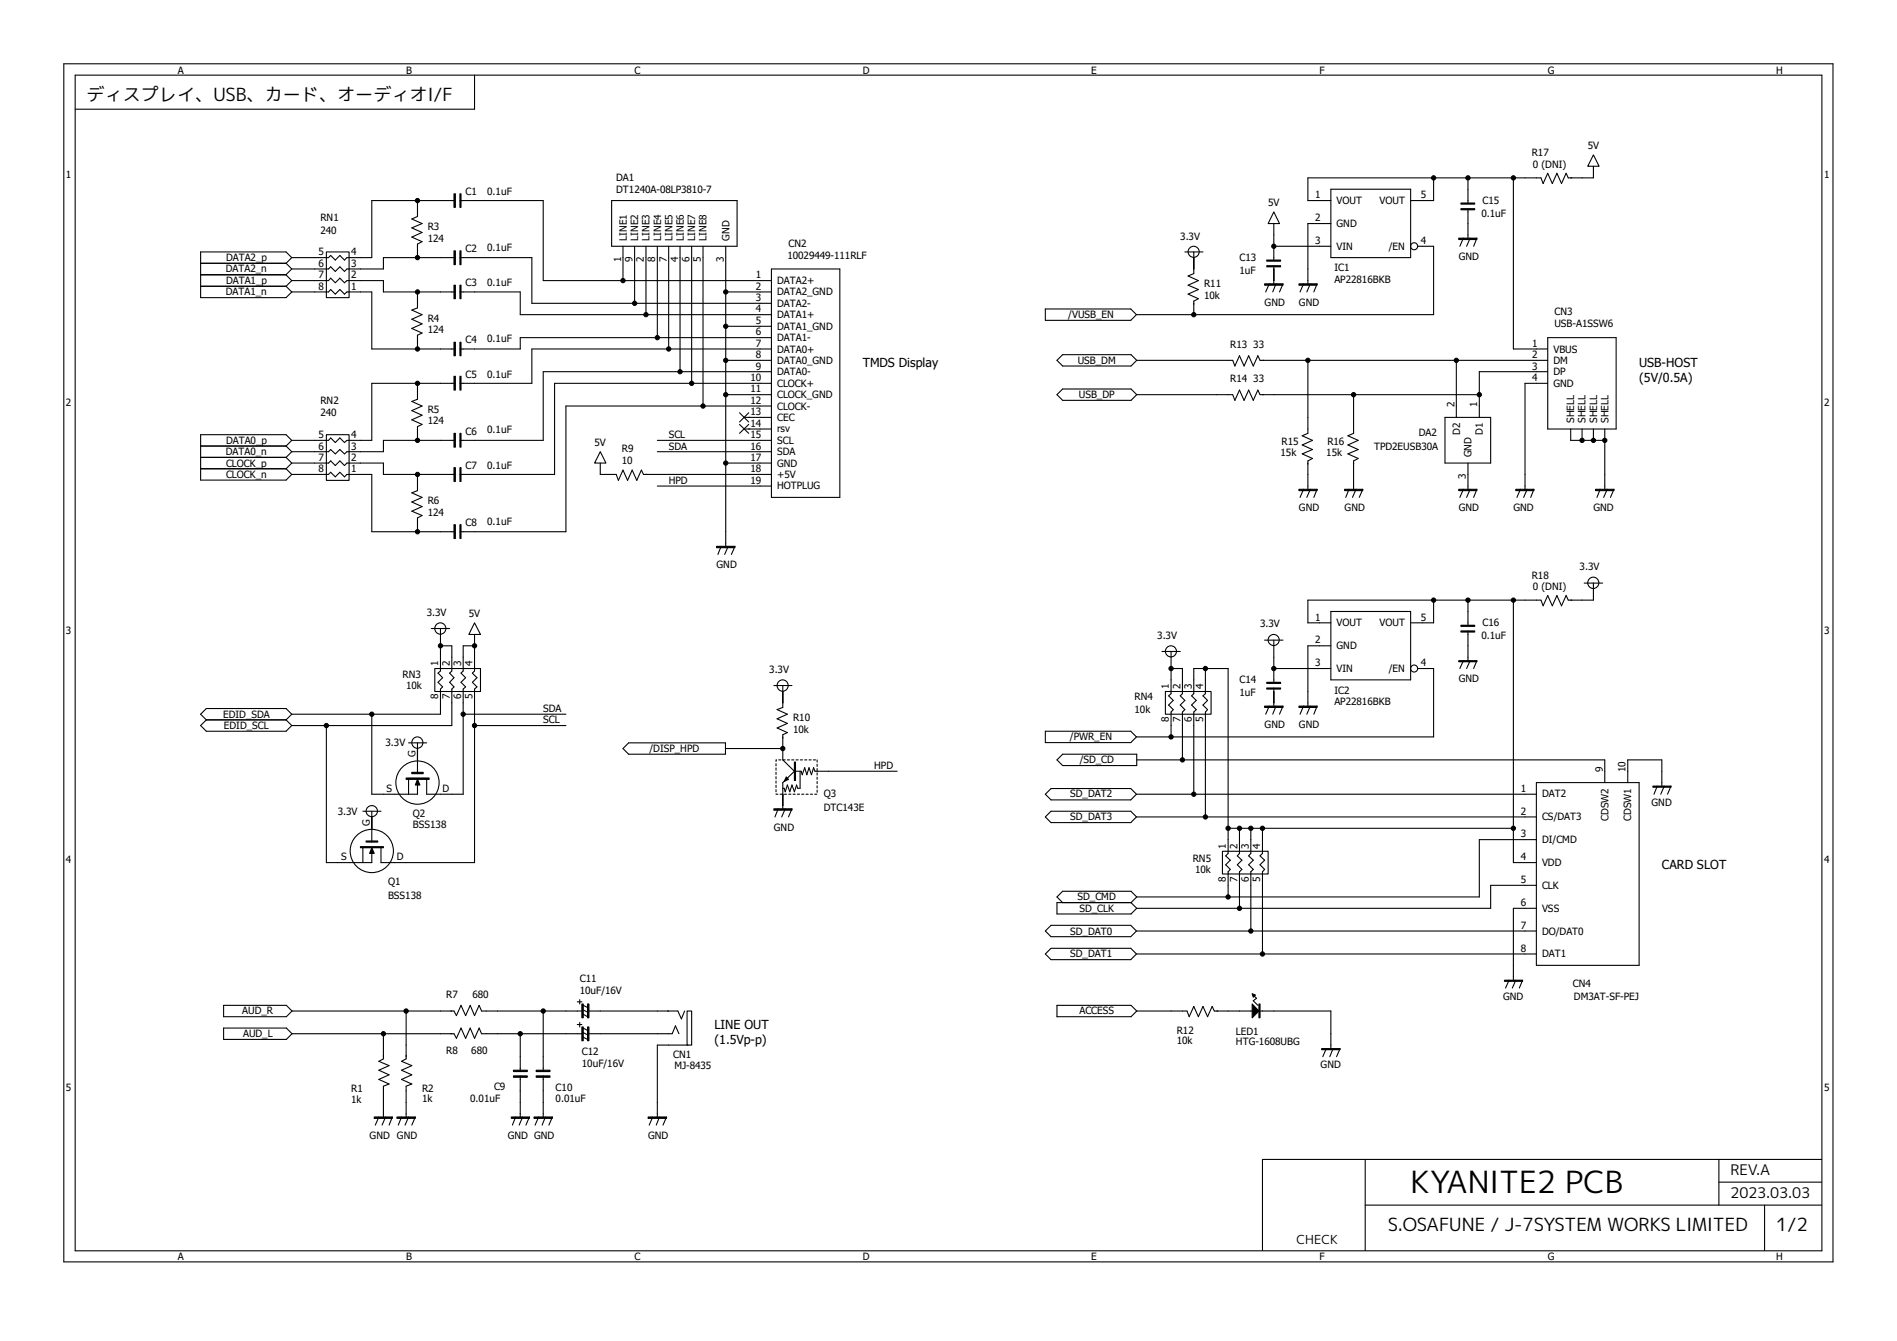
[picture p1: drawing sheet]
<svg xmlns="http://www.w3.org/2000/svg" width="297mm" height="210mm" viewBox="0 0 297 210" stroke-linecap="round" stroke-linejoin="round" font-family="sans-serif">
<g fill="none" stroke="#000" stroke-width=".17">
<path d="M10 10h277v187.6h-277zM11.8 11.8h273.4v184.1h-273.4zM74.3 11.8v5.3h-62.5M31.4 39.5h13.4l.9 .8-.9 .9 .9 .9-.9 .9h-13.4zM51.1 39.5h3.6v7.1h-3.6zM65.4 31.4v2.5l-.9 .4 1.6 .7-1.6 .7 1.6 .7-1.6 .7 1.6 .7-.7 .4v2.1M71.1 31.4h-12.9v8.9h-3.9l-.4 .4-.7-.7-.7 .7-.7-.7-.4 .3h-5.7M72 31.4h13v12.5h35.8M95.8 31.4h19.6v7.2h-19.6zM97.5 38.6v5.3M99.4 38.6v8.9M101.1 38.6v10.7"/>
<path d="M102.9 38.6v14.3M104.7 38.6v16.1M106.5 38.6v19.6M108.3 38.6v21.4M110.1 38.6v25M113.6 38.6v47M185.5 39.5h2.8M186.9 39.5v3.3l-.9 .4 1.6 .7-1.6 .8 1.6 .6-1.6 .8 1.6 .7-.7 .4v2.1M199.4 33.2l.9 1.8h-1.8zM199.4 38.6h9M199.4 35v5.7M208.4 35h-3.6v9.4"/>
<path d="M208.4 29.6h12.5v10.7h-12.5zM222 38.6h2.5v10.7h-46.5M224.5 27.9v3.5h-3.6M229.1 37.3l-.5 1.3M229.8 27.9v3.9M229.8 32.7v4.6M230.2 37.3l-.6 1.3M231.2 37.3l-.5 1.3M236.9 27.9v26.8h5.4M249.5 24.3l.9 1.7h-1.8zM249.5 26v1.9h-4l-.3-.8-.7 1.6-.7-1.6-.8 1.6-.7-1.6-.7 1.6-.3-.8h-36.5v3.5h3.6M31.4 43.1h13.4l.9 .8-.9 .9 .9 .9-.9 .9h-13.4z"/>
<path d="M31.4 41.2h13.4M31.4 44.8h13.4M45.7 45.7h5.7l.4-.4 .7 .8 .7-.8 .7 .8 .4-.4h3.9v9h12.9M45.7 43.9h5.7l.4-.3 .7 .7 .7-.7 .7 .7 .4-.4h5.7v1.8h11.1M65.4 45.7v2.5l-.9 .4 1.6 .7-1.6 .7 1.6 .7-1.6 .7 1.6 .8-.7 .3v2.2M71.1 40.3h-11.1v1.8h-5.7l-.4 .4-.7-.7-.7 .7-.7-.7-.4 .3h-5.7M72 40.3h11.3v7.2h37.5M72 45.7h9.4v3.6h39.4M113.6 45.7h7.2M113.6 56.4h7.2M113.6 51.1h7.2M120.8 52.9h-39.4v1.8h-9.4"/>
<path d="M120.8 54.7h-37.5v5.3h-11.3M120.8 58.2h-35.8v10.8h-13M120.8 42.1h10.7v35.8h-10.7zM163.7 48.4h13.3l.9 .9-.9 .9h-13.3zM165.5 56.4l.9-.9h10.7l.9 .9-.9 .9h-10.7zM178 56.4h15l.3 .9 .8-1.6 .7 1.6 .7-1.6 .7 1.6 .7-1.6 .4 .7h45M198.7 44.4l-.5 1.3M199.4 41.6v2.8M199.8 44.4l-.5 1.3M200.9 44.4l-.6 1.3M204.1 44.4l-.6 1.3M204.8 56.4v11.5l-.9 .3 1.6 .8-1.6 .7 1.6 .7-1.6 .7 1.6 .7-.7 .4v4.4"/>
<path d="M205.1 44.4l-.5 1.3M206.2 44.4l-.5 1.3M228 56.4v9M242.3 52.9h10.7v14.3h-10.7zM242.3 58.2h-10.7v7.2M31.4 69.8h13.4M31.4 71.6h13.4M31.4 73.4h13.4M44.8 69.8l.9-.8-.9-.9h-13.4v7.1h13.4l.9-.9-.9-.9M44.8 69.8l.9 .9-.9 .9M44.8 71.6l.9 .9-.9 .9M45.7 74.3h5.7l.4-.3 .7 .7 .7-.7 .7 .7 .4-.4h3.9v9h12.9"/>
<path d="M45.7 72.5h5.7l.4-.3 .7 .7 .7-.7 .7 .7 .4-.4h5.7v1.8h11.1M51.1 68.1h3.6v7.1h-3.6zM65.4 60v2.5l-.9 .4 1.6 .7-1.6 .7 1.6 .7-1.6 .7 1.6 .8-.7 .3v2.2M65.4 74.3v2.5l-.9 .4 1.6 .7-1.6 .7 1.6 .7-1.6 .8 1.6 .6-.7 .4v2.2M71.1 60h-12.9v9h-3.9l-.4 .3-.7-.7-.7 .7-.7-.7-.4 .4h-5.7M71.1 69h-11.1v1.7h-5.7l-.4 .4-.7-.7-.7 .7-.7-.7-.4 .3h-5.7M94 70.7l.9 1.8h-1.8zM94 72.5v1.8h2.5l.3 .9 .7-1.6 .8 1.6 .7-1.6 .7 1.6 .7-1.6 .4 .7h20M102.9 69h17.9M102.9 70.7h17.9M102.9 76.1h17.9M113.6 61.8h7.2"/>
<path d="M113.6 72.5h7.2M115.8 66.5l1.4 1.4M115.8 64.6l1.4 1.5M116.5 67.2h4.3M116.5 65.4h4.3M117.2 66.5l-1.4 1.4M117.2 64.6l-1.4 1.5M120.8 60h-34v14.3h-14.8M120.8 63.6h-32.2v19.7h-16.6M165.5 61.8l.9-.9h10.7l.9 .9-.9 .9h-10.7zM178 61.8h15l.3 .9 .8-1.6 .7 1.6 .7-1.6 .7 1.6 .7-1.6 .4 .7h34.3M204.1 76.6l-.6 1.3"/>
<path d="M205.1 76.6l-.5 1.3M206.2 76.6l-.5 1.3M211.2 76.6l-.5 1.3M211.9 61.8v6.1l-.9 .3 1.6 .8-1.6 .7 1.6 .7-1.6 .7 1.6 .7-.7 .4v4.4M212.3 76.6l-.5 1.3M213.4 76.6l-.6 1.3M226.2 65.4h7.2v7.1h-7.2zM229.1 76.6l-.5 1.3M229.8 72.5v4.1M230.2 76.6l-.6 1.3M231.2 76.6l-.5 1.3M238 76.6l-.5 1.3"/>
<path d="M239.1 76.6l-.6 1.3M240.2 76.6l-.6 1.3M242.3 60h-3.5v16.6M245.9 67.2v1.8h5.3M247.7 67.2v1.8M249.5 67.2v1.8M250.5 76.6l-.5 1.3M251.2 67.2v9.4M251.6 76.6l-.5 1.3M252.7 76.6l-.6 1.3M67.5 98.4h2.9M69 98.4v6.7l-.4 .3 .7 .7-.7 .7 .7 .8-.3 .3v3.9h-23.3"/>
<path d="M74.3 97.5l.9 1.9h-1.8zM74.3 99.4v5.7l-.3 .3 .7 .7-.7 .7 .7 .8-.4 .3v27.2h-14.7v-2.3M112.9 85.6l-.5 1.2M114 85.6l-.5 1.2M115.1 85.6l-.6 1.2M208.4 95.8h12.5v10.7h-12.5zM224.5 94v3.5h-3.6M229.8 94v3.9M229.8 98.8v4.7M236.9 94v41.1h3.6M248 91.3h2.9M249.5 91.3v2.7h-4l-.3-.7-.7 1.6-.7-1.6-.8 1.6-.7-1.6-.7 1.6-.3-.9h-36.5v3.5h3.6"/>
<path d="M32.3 112.7l-.9 .9 .9 .9h12.5l.9-.9-.9-.9M32.3 112.7l-.9-.9 .9-.8h12.5l.9 .8-.9 .9M32.3 112.7h12.5M51.1 113.6v21.5h7.1v-1.6M58.2 111.8v12.6h7.2v-1.6M64 116.3h2.8M65.4 116.3v4.9M68.1 104.7h7.1v3.6h-7.1zM69 101.1h1.7v4l-.3 .3 .7 .7-.7 .7 .7 .8-.4 .3v5.7h-25M72.5 111.8h16.1M74.3 101.1h-1.8v4l-.3 .3 .7 .7-.7 .7 .7 .8-.4 .3v16.5h-5.7v-2.4M74.3 113.6h14.3"/>
<path d="M98.4 116.3h15.2v1.8h-15.2l-.9-.9zM113.6 117.2h9M121.2 107.4h2.8M122.6 107.4v3.4l-.9 .3 1.6 .7-1.6 .8 1.6 .7-1.6 .7 1.6 .7-.7 .4v3.9l1.8 1.8-1.8 1.8v4.1M163.7 114.5h13.3l.9 .9-.9 .9h-13.3zM165.5 119l.9-.9h11.6v1.8h-11.6zM178 119h73.2v3.6M181.9 102h2.9M182.5 108.3h7.1v3.5h-7.1zM183.3 102v6.6l-.3 .4 .7 .7-.7 .7 .7 .7-.4 .4v3.9M183.3 104.7h1.8v3.9l-.3 .4 .7 .7-.7 .7 .7 .7-.4 .4v7.5M188.7 104.7v3.9l-.4 .4 .8 .7-.8 .7 .8 .7-.4 .4v16.4"/>
<path d="M198 100.2h2.9M198.7 110.6l-.5 1.2M199.4 100.2v6.6M199.4 107.7v2.9M199.4 104.7h9M199.8 110.6l-.5 1.2M200.9 110.6l-.6 1.2M204.1 110.6l-.6 1.2M205.1 110.6l-.5 1.2M206.2 110.6l-.5 1.2M208.4 101.1h-3.6v9.5M222 104.7h2.5v10.7h-46.5"/>
<path d="M229.1 103.5l-.5 1.2M230.2 103.5l-.6 1.2M231.2 103.5l-.5 1.2M56.8 127h2.8M56.8 132.8v2.3M58.2 127v4.9M64 122v2.4M121.8 126.7l-.5 1.2M122.9 126.7l-.5 1.2M124 126.7l-.6 1.2M124.5 120.8h.9l.2 .5 .4-1.1 .3 1.1 .4-1.1 .3 1.1 .4-1.1 .2 .6h12.9M125.3 120.8v2.6h-.4l-.2-.5-.3 1.1-.4-1.1-.3 1.1-.4-1.1-.4 1.1-.1-.6h-.2"/>
<path d="M163.7 124.4l.8-.9h12.5l.9 .9-.9 .9h-12.5zM164.5 127h12.5l.9 .9-.9 .9h-12.5l-.8-.9zM178 124.4h62.5M178 127.9h62.5M186.9 124.4v-12.9l.4-.4-.7-.7 .7-.7-.7-.7 .3-.4v-3.9h5.4v28.9l-.4 .4 .7 .7-.7 .7 .7 .7-.3 .4v4M191.4 133.3h7.1v3.6h-7.1zM192.3 129.7h44.6M194.1 129.7v3.9l-.4 .4 .7 .7-.7 .7 .7 .7-.3 .4v5.7M195.8 129.7v3.9l-.3 .4 .7 .7-.7 .7 .7 .7-.4 .4v9.3M197.7 129.7v3.9l-.4 .4 .7 .7-.7 .7 .7 .7-.3 .4v12.9M240.5 138.6h-7.1v3.6h-55.4M240.5 131.5h-8.9v9h-53.6"/>
<path d="M240.5 122.6h16.1v28.6h-16.1zM254.8 122.6v-3.6h5.4v4.1M259.5 123.1l-.5 1.3M260.6 123.1l-.6 1.3M261.6 123.1l-.5 1.3M35 157.4h9.8l.9 .9-.9 .9h-9.8zM45.7 158.3h25.4l.4 .7 .7-1.6 .7 1.6 .7-1.6 .7 1.6 .7-1.6 .4 .9h15.7M63.6 158.3v7.5l-.7 .4 1.6 .7-1.6 .7 1.6 .7-1.6 .7 1.6 .8-.9 .3v4.8M85 158.3v9.3M90.4 156.9h.7M90.8 156.5v.7M91.3 158.8l.7 .4"/>
<path d="M91.3 158.2l.7 .3M91.3 157.4l.7 .4M92.2 158.3h13.9l.6 1.3 .5-1.3M107.6 158.3h.7v5.4h-.7zM163.7 149.4l.8-.9h12.5l.9 .9-.9 .9h-12.5zM164.5 144.9h12.5l.9 .9-.9 .9h-12.5l-.8-.9zM165.5 157.4h11.6l.9 .9-.9 .9h-11.6zM177.1 141.4h-11.6v1.7h11.6l.9-.9M177.1 141.4l.9 .8M178 158.3h7.8l.4 .9 .7-1.6 .7 1.6 .7-1.6 .8 1.6 .7-1.6 .3 .7h5.9M178 149.4h62.5M178 145.8h62.5"/>
<path d="M178 140.5l-.9-.9h-10.7l-.9 .9 .9 .9M178 140.5l-.9 .9M196.2 155.8l.5 .5-.5 .4 .7 .7M197.3 158.3h11.1v5.9M236.3 153.5l-.6 1.2M237.3 153.5l-.5 1.2M238.4 153.5l-.5 1.2M240.5 142.2h-3.6v11.3M35 161h9.8l.9 .9-.9 .9h-9.8zM45.7 161.9h25.4l.4 .7 .7-1.6 .7 1.6 .7-1.6 .7 1.6 .7-1.6 .4 .9h15.7M59.3 174.9l-.5 1.3M60 161.9v3.9l-.7 .4 1.6 .7-1.6 .7 1.6 .7-1.6 .7 1.6 .8-.9 .3v4.8"/>
<path d="M60.4 174.9l-.6 1.3M61.4 174.9l-.5 1.3M62.9 174.9l-.5 1.3M64 174.9l-.6 1.3M65 174.9l-.5 1.3M80.7 174.9l-.5 1.3M81.4 161.9v5.7M81.4 168.5v6.4M81.8 174.9l-.5 1.3M82.9 174.9l-.6 1.3M84.3 174.9l-.5 1.3M85 168.5v6.4"/>
<path d="M85.4 174.9l-.5 1.3M86.5 174.9l-.6 1.3M90.4 160.4h.7M90.8 160.1v.7M91.3 162.4l.7 .4M91.3 161.7l.7 .4M91.3 161l.7 .4M92.2 161.9h13l.5-1.2 .6 1.2M102.2 174.9l-.6 1.3M103.3 174.9l-.6 1.3M104.4 174.9l-.6 1.3M107.7 163.7h-4.8v11.2"/>
<path d="M207.6 164.2l-.5 1.3M208.7 164.2l-.5 1.3M209.8 164.2l-.5 1.3M213.7 181.6v14.2M213.7 188.7h71.5M269.1 181.6v7.1M269.1 185.1h16.1M276.3 188.7v7.1M285.2 181.6h-87.5v14.2"/>
<circle cx="186.9" cy="39.4" r=".87"/>
<circle cx="221.4" cy="38.6" r=".55"/>
<circle cx="68.9" cy="98.4" r=".88"/>
<circle cx="249.4" cy="91.3" r=".88"/>
<circle cx="65.3" cy="116.3" r=".88"/>
<circle cx="122.5" cy="107.4" r=".88"/>
<circle cx="183.3" cy="102" r=".87"/>
<circle cx="199.4" cy="100.2" r=".87"/>
<circle cx="221.4" cy="104.7" r=".55"/>
<circle cx="58.2" cy="133.3" r="3.4"/>
<circle cx="58.2" cy="127" r=".88"/>
<circle cx="65.4" cy="122.6" r="3.4"/>
</g>
<g fill="#000" stroke="#000" stroke-width=".17">
<path d="M71.1 30.4h.2v2.1h-.2zM71.1 39.3h.2v2.1h-.2zM72 30.4h.2v2.1h-.2zM72 39.3h.2v2.1h-.2zM228.4 37.3h2.8v.2h-2.8zM228.7 31.8h2.2v.2h-2.2zM228.7 32.7h2.2v.2h-2.2zM71.1 44.7h.2v2.1h-.2zM71.1 53.6h.2v2.1h-.2zM71.1 58.9h.2v2.2h-.2zM72 44.7h.2v2.1h-.2zM72 53.6h.2v2.1h-.2z"/>
<path d="M72 58.9h.2v2.2h-.2zM198 44.4h2.9v.3h-2.9zM198.3 40.7h2.2v.2h-2.2zM198.3 41.6h2.2v.2h-2.2zM203.4 44.4h2.8v.3h-2.8zM71.1 67.9h.2v2.1h-.2zM71.1 73.2h.2v2.2h-.2zM72 67.9h.2v2.1h-.2zM72 73.2h.2v2.2h-.2zM203.4 76.6h2.8v.2h-2.8zM210.5 76.6h2.9v.2h-2.9zM228.4 76.6h2.8v.2h-2.8z"/>
<path d="M237.3 76.6h2.9v.2h-2.9zM249.8 76.6h2.9v.2h-2.9zM71.1 82.2h.2v2.1h-.2zM72 82.2h.2v2.1h-.2zM112.2 85.6h2.9v.2h-2.9zM228.7 97.9h2.2v.2h-2.2zM228.7 98.8h2.2v.2h-2.2zM124.4 119.3h.1v2.9h-.1zM198 110.6h2.9v.2h-2.9zM198.3 106.8h2.2v.2h-2.2zM198.3 107.7h2.2v.2h-2.2zM203.4 110.6h2.8v.2h-2.8z"/>
<path d="M228.4 103.5h2.8v.1h-2.8zM58.2 132.8l.4 .8h-.7zM57.3 131.7h1.8v.2h-1.8zM56.4 132.6h3.6v.2h-3.6zM65.4 122l.3 .9h-.7zM64.5 120.9h1.8v.3h-1.8zM63.6 121.8h3.6v.2h-3.6zM121.2 126.7h2.8v.2h-2.8zM123.1 121.7l.3 .3-.6 .4zM258.8 123.1h2.8v.2h-2.8zM91.1 157.2h.2v2.2h-.2zM92 157.2h.2v2.2h-.2z"/>
<path d="M196 155.6l.6 .2-.4 .4zM196 157.2l1.1 1.1-1.1 1.1zM197.1 157.2h.2v2.2h-.2zM235.5 153.5h2.9v.2h-2.9zM58.6 174.9h2.8v.2h-2.8zM62.1 174.9h2.9v.2h-2.9zM80.1 174.9h2.8v.2h-2.8zM80.4 167.6h2.1v.2h-2.1zM80.4 168.5h2.1v.2h-2.1zM83.6 174.9h2.9v.2h-2.9zM83.9 167.6h2.2v.2h-2.2zM83.9 168.5h2.2v.2h-2.2z"/>
<path d="M91.1 160.8h.2v2.2h-.2zM92 160.8h.2v2.2h-.2zM101.5 174.9h2.9v.2h-2.9zM206.9 164.2h2.9v.2h-2.9z"/>
</g>
<path d="M121.5 119h6.4v5.4h-6.4z" fill="none" stroke="#000" stroke-width=".17" stroke-dasharray=".3 .3"/>
<g fill="#000" stroke="#000" stroke-width=".16">
<circle cx="65.4" cy="31.4" r=".34"/>
<circle cx="199.4" cy="38.6" r=".34"/>
<circle cx="224.5" cy="27.9" r=".34"/>
<circle cx="229.8" cy="27.9" r=".34"/>
<circle cx="236.9" cy="27.9" r=".34"/>
<circle cx="65.4" cy="40.3" r=".34"/>
<circle cx="65.4" cy="54.7" r=".34"/>
<circle cx="65.4" cy="45.7" r=".34"/>
<circle cx="97.5" cy="43.9" r=".34"/>
<circle cx="99.4" cy="47.5" r=".34"/>
<circle cx="101.1" cy="49.3" r=".34"/>
<circle cx="102.9" cy="52.9" r=".34"/>
<circle cx="104.7" cy="54.7" r=".34"/>
<circle cx="106.5" cy="58.2" r=".34"/>
<circle cx="113.6" cy="56.4" r=".34"/>
<circle cx="113.6" cy="45.7" r=".34"/>
<circle cx="113.6" cy="51.1" r=".34"/>
<circle cx="186.9" cy="49.3" r=".34"/>
<circle cx="204.8" cy="56.4" r=".34"/>
<circle cx="228" cy="56.4" r=".34"/>
<circle cx="65.4" cy="69" r=".34"/>
<circle cx="65.4" cy="60" r=".34"/>
<circle cx="65.4" cy="74.3" r=".34"/>
<circle cx="108.3" cy="60" r=".34"/>
<circle cx="110.1" cy="63.6" r=".34"/>
<circle cx="113.6" cy="61.8" r=".34"/>
<circle cx="113.6" cy="72.5" r=".34"/>
<circle cx="211.9" cy="61.8" r=".34"/>
<circle cx="231.6" cy="61.8" r=".34"/>
<circle cx="247.7" cy="69" r=".34"/>
<circle cx="249.5" cy="69" r=".34"/>
<circle cx="251.2" cy="69" r=".34"/>
<circle cx="65.4" cy="83.3" r=".34"/>
<circle cx="224.5" cy="94" r=".34"/>
<circle cx="229.8" cy="94" r=".34"/>
<circle cx="236.9" cy="94" r=".34"/>
<circle cx="51.1" cy="113.6" r=".34"/>
<circle cx="58.2" cy="111.8" r=".34"/>
<circle cx="69" cy="101.1" r=".34"/>
<circle cx="72.5" cy="111.8" r=".34"/>
<circle cx="74.3" cy="113.6" r=".34"/>
<circle cx="74.3" cy="101.1" r=".34"/>
<circle cx="122.6" cy="117.2" r=".34"/>
<circle cx="183.3" cy="104.7" r=".34"/>
<circle cx="183.3" cy="115.4" r=".34"/>
<circle cx="185.1" cy="119" r=".34"/>
<circle cx="188.7" cy="104.7" r=".34"/>
<circle cx="199.4" cy="104.7" r=".34"/>
<circle cx="186.9" cy="124.4" r=".34"/>
<circle cx="188.7" cy="127.9" r=".34"/>
<circle cx="192.3" cy="129.7" r=".34"/>
<circle cx="194.1" cy="129.7" r=".34"/>
<circle cx="195.8" cy="129.7" r=".34"/>
<circle cx="197.7" cy="129.7" r=".34"/>
<circle cx="236.9" cy="129.7" r=".34"/>
<circle cx="63.6" cy="158.3" r=".34"/>
<circle cx="85" cy="158.3" r=".34"/>
<circle cx="192.3" cy="140.5" r=".34"/>
<circle cx="194.1" cy="142.2" r=".34"/>
<circle cx="195.8" cy="145.8" r=".34"/>
<circle cx="197.7" cy="149.4" r=".34"/>
<circle cx="60" cy="161.9" r=".34"/>
<circle cx="81.4" cy="161.9" r=".34"/>
</g>
<text font-size="4.8" x="220.9" y="186.9">KYANITE2 PCB</text>
<g font-size="2.8">
<text x="13.5" y="15.9">ディスプレイ、USB、カード、オーディオI/F</text>
<text x="217.3" y="192.8">S.OSAFUNE / J-7SYSTEM WORKS LIMITED</text>
<text x="278.1" y="192.8">1/2</text>
</g>
<g font-size="2.3">
<text x="270.9" y="184.1">REV.A</text>
<text x="270.9" y="187.7">2023.03.03</text>
</g>
<g font-size="1.9">
<text x="135.1" y="57.4">TMDS Display</text>
<text x="256.6" y="57.4">USB-HOST</text>
<text x="256.6" y="59.8">(5V/0.5A)</text>
<text x="260.2" y="136.1">CARD SLOT</text>
<text x="111.8" y="161.1">LINE OUT</text>
<text x="111.8" y="163.5">(1.5Vp-p)</text>
<text x="203" y="194.9">CHECK</text>
</g>
<g font-size="1.6">
<text x="27.9" y="11.6">A</text>
<text x="63.6" y="11.6">B</text>
<text x="99.4" y="11.6">C</text>
<text x="135.1" y="11.6">D</text>
<text x="170.8" y="11.6">E</text>
<text x="206.6" y="11.6">F</text>
<text x="242.3" y="11.6">G</text>
<text x="278.1" y="11.6">H</text>
<text x="248.6" y="23.4">5V</text>
<text x="10.3" y="27.9">1</text>
<text x="96.5" y="28.4">DA1</text>
<text x="239.8" y="24.4">R17</text>
<text x="240" y="26.2">0 (DNI)</text>
<text x="285.6" y="27.9">1</text>
<text x="50.2" y="34.6">RN1</text>
<text x="72.9" y="30.5">C1</text>
<text x="76.3" y="30.5">0.1uF</text>
<text x="96.5" y="30.2">DT1240A-08LP3810-7</text>
<text x="198.5" y="32.3">5V</text>
<text x="205.9" y="34.6">2</text>
<text x="205.9" y="31.1">1</text>
<text x="209.3" y="35.5">GND</text>
<text x="209.3" y="32">VOUT</text>
<text x="216" y="32">VOUT</text>
<text x="222.5" y="31.1">5</text>
<text x="231.9" y="33.9">0.1uF</text>
<text x="232.1" y="32">C15</text>
<text x="35.4" y="40.9">DATA2_p</text>
<text x="49.9" y="40">5</text>
<text x="49.9" y="41.8">6</text>
<text x="50.2" y="36.6">240</text>
<text x="55" y="41.8">3</text>
<text x="55" y="40">4</text>
<text x="67" y="37.8">124</text>
<text x="67" y="36.1">R3</text>
<text x="72.9" y="39.5">C2</text>
<text x="76.3" y="39.3">0.1uF</text>
<text x="97.2" y="41" transform="rotate(-90 97.2 41)">1</text>
<text x="98.1" y="37.7" transform="rotate(-90 98.1 37.7)">LINE1</text>
<text x="99" y="41" transform="rotate(-90 99 41)">9</text>
<text x="99.9" y="37.7" transform="rotate(-90 99.9 37.7)">LINE2</text>
<text x="100.8" y="41" transform="rotate(-90 100.8 41)">2</text>
<text x="101.7" y="37.7" transform="rotate(-90 101.7 37.7)">LINE3</text>
<text x="102.6" y="41" transform="rotate(-90 102.6 41)">8</text>
<text x="103.5" y="37.7" transform="rotate(-90 103.5 37.7)">LINE4</text>
<text x="104.4" y="41" transform="rotate(-90 104.4 41)">7</text>
<text x="105.3" y="37.7" transform="rotate(-90 105.3 37.7)">LINE5</text>
<text x="106.2" y="41" transform="rotate(-90 106.2 41)">4</text>
<text x="107.1" y="37.7" transform="rotate(-90 107.1 37.7)">LINE6</text>
<text x="107.9" y="41" transform="rotate(-90 107.9 41)">6</text>
<text x="108.8" y="37.7" transform="rotate(-90 108.8 37.7)">LINE7</text>
<text x="109.7" y="41" transform="rotate(-90 109.7 41)">5</text>
<text x="110.6" y="37.7" transform="rotate(-90 110.6 37.7)">LINE8</text>
<text x="113.3" y="41" transform="rotate(-90 113.3 41)">3</text>
<text x="114.2" y="37.7" transform="rotate(-90 114.2 37.7)">GND</text>
<text x="123.3" y="40.5">10029449-111RLF</text>
<text x="123.4" y="38.7">CN2</text>
<text x="184.8" y="37.5">3.3V</text>
<text x="194.1" y="40.9">C13</text>
<text x="205.9" y="38.2">3</text>
<text x="209.3" y="39.1">VIN</text>
<text x="217.4" y="39.1">/EN</text>
<text x="222.5" y="38.2">4</text>
<text x="228.4" y="40.7">GND</text>
<text x="35.3" y="42.7">DATA2_n</text>
<text x="35.3" y="46.3">DATA1_n</text>
<text x="35.4" y="44.4">DATA1_p</text>
<text x="49.9" y="43.6">7</text>
<text x="49.9" y="45.3">8</text>
<text x="55" y="45.3">1</text>
<text x="55" y="43.6">2</text>
<text x="72.9" y="44.8">C3</text>
<text x="76.3" y="44.8">0.1uF</text>
<text x="118.3" y="43.6">1</text>
<text x="118.3" y="45.3">2</text>
<text x="118.3" y="47.2">3</text>
<text x="121.7" y="44.4">DATA2+</text>
<text x="121.7" y="46.3">DATA2_GND</text>
<text x="188.5" y="46.8">10k</text>
<text x="188.5" y="45">R11</text>
<text x="194.1" y="42.8">1uF</text>
<text x="198" y="47.9">GND</text>
<text x="203.4" y="47.9">GND</text>
<text x="208.9" y="44.3">AP22816BKB</text>
<text x="208.9" y="42.5">IC1</text>
<text x="67" y="52.2">124</text>
<text x="67" y="50.4">R4</text>
<text x="72.9" y="53.8">C4</text>
<text x="76.3" y="53.6">0.1uF</text>
<text x="118.3" y="48.9">4</text>
<text x="118.3" y="50.7">5</text>
<text x="118.3" y="52.5">6</text>
<text x="121.7" y="48">DATA2-</text>
<text x="121.7" y="49.8">DATA1+</text>
<text x="121.7" y="51.6">DATA1_GND</text>
<text x="121.7" y="53.4">DATA1-</text>
<text x="167.3" y="49.8">/VUSB_EN</text>
<text x="243.4" y="51.3">USB-A1SSW6</text>
<text x="243.4" y="49.3">CN3</text>
<text x="72.9" y="59.1">C5</text>
<text x="76.3" y="59.1">0.1uF</text>
<text x="117.5" y="59.6">10</text>
<text x="118.3" y="54.3">7</text>
<text x="118.3" y="56.1">8</text>
<text x="118.3" y="57.9">9</text>
<text x="121.7" y="55.2">DATA0+</text>
<text x="121.7" y="57">DATA0_GND</text>
<text x="121.7" y="58.8">DATA0-</text>
<text x="168.7" y="57">USB_DM</text>
<text x="192.6" y="54.5">R13</text>
<text x="192.6" y="59.8">R14</text>
<text x="196.2" y="54.5">33</text>
<text x="196.2" y="59.8">33</text>
<text x="239.9" y="54.3">1</text>
<text x="239.9" y="59.6">4</text>
<text x="239.9" y="56.1">2</text>
<text x="239.9" y="57.9">3</text>
<text x="243.2" y="55.2">VBUS</text>
<text x="243.2" y="57">DM</text>
<text x="243.2" y="58.8">DP</text>
<text x="10.3" y="63.6">2</text>
<text x="50.2" y="65.2">240</text>
<text x="50.2" y="63.2">RN2</text>
<text x="67" y="64.6">R5</text>
<text x="117.5" y="61.4">11</text>
<text x="117.5" y="63.2">12</text>
<text x="117.5" y="65">13</text>
<text x="121.7" y="60.5">CLOCK+</text>
<text x="121.7" y="62.4">CLOCK_GND</text>
<text x="121.7" y="64.1">CLOCK-</text>
<text x="121.7" y="65.9">CEC</text>
<text x="168.9" y="62.4">USB_DP</text>
<text x="227.7" y="63.8" transform="rotate(-90 227.7 63.8)">2</text>
<text x="231.3" y="63.8" transform="rotate(-90 231.3 63.8)">1</text>
<text x="243.2" y="60.5">GND</text>
<text x="285.6" y="63.6">2</text>
<text x="35.3" y="71.3">DATA0_n</text>
<text x="35.4" y="69.5">DATA0_p</text>
<text x="49.9" y="68.6">5</text>
<text x="49.9" y="70.4">6</text>
<text x="55" y="70.4">3</text>
<text x="55" y="68.6">4</text>
<text x="67" y="66.5">124</text>
<text x="72.9" y="68.1">C6</text>
<text x="76.3" y="67.9">0.1uF</text>
<text x="93.1" y="69.8">5V</text>
<text x="97.4" y="70.7">R9</text>
<text x="104.7" y="68.6">SCL</text>
<text x="104.7" y="70.4">SDA</text>
<text x="117.5" y="66.8">14</text>
<text x="117.5" y="68.6">15</text>
<text x="117.5" y="70.4">16</text>
<text x="121.7" y="67.7">rsv</text>
<text x="121.7" y="69.5">SCL</text>
<text x="121.7" y="71.3">SDA</text>
<text x="200.5" y="71.5">15k</text>
<text x="200.7" y="69.7">R15</text>
<text x="207.6" y="71.5">15k</text>
<text x="207.8" y="69.7">R16</text>
<text x="215.1" y="70.4">TPD2EUSB30A</text>
<text x="222.1" y="68.2">DA2</text>
<text x="228.6" y="68.2" transform="rotate(-90 228.6 68.2)">D2</text>
<text x="230.4" y="71.6" transform="rotate(-90 230.4 71.6)">GND</text>
<text x="232.2" y="68.2" transform="rotate(-90 232.2 68.2)">D1</text>
<text x="246.5" y="66.3" transform="rotate(-90 246.5 66.3)">SHELL</text>
<text x="248.2" y="66.3" transform="rotate(-90 248.2 66.3)">SHELL</text>
<text x="250.1" y="66.3" transform="rotate(-90 250.1 66.3)">SHELL</text>
<text x="251.8" y="66.3" transform="rotate(-90 251.8 66.3)">SHELL</text>
<text x="35.4" y="73.1">CLOCK_p</text>
<text x="35.4" y="74.8">CLOCK_n</text>
<text x="49.9" y="72.2">7</text>
<text x="49.9" y="74">8</text>
<text x="55" y="74">1</text>
<text x="55" y="72.2">2</text>
<text x="72.9" y="73.4">C7</text>
<text x="76.3" y="73.4">0.1uF</text>
<text x="97.4" y="72.7">10</text>
<text x="104.7" y="75.7">HPD</text>
<text x="117.5" y="72.2">17</text>
<text x="117.5" y="74">18</text>
<text x="117.5" y="75.7">19</text>
<text x="121.7" y="73.1">GND</text>
<text x="121.7" y="74.8">+5V</text>
<text x="121.7" y="76.6">HOTPLUG</text>
<text x="229.5" y="75" transform="rotate(-90 229.5 75)">3</text>
<text x="67" y="80.7">124</text>
<text x="67" y="79">R6</text>
<text x="72.9" y="82.3">C8</text>
<text x="76.3" y="82.2">0.1uF</text>
<text x="203.4" y="80.1">GND</text>
<text x="210.5" y="80.1">GND</text>
<text x="228.4" y="80.1">GND</text>
<text x="236.9" y="80.1">GND</text>
<text x="249.5" y="80.1">GND</text>
<text x="112.2" y="89">GND</text>
<text x="247.3" y="89.3">3.3V</text>
<text x="239.8" y="90.6">R18</text>
<text x="240" y="92.4">0 (DNI)</text>
<text x="10.3" y="99.4">3</text>
<text x="66.8" y="96.5">3.3V</text>
<text x="73.4" y="96.6">5V</text>
<text x="181.2" y="100">3.3V</text>
<text x="197.3" y="98.3">3.3V</text>
<text x="205.9" y="100.8">2</text>
<text x="205.9" y="97.2">1</text>
<text x="209.3" y="101.6">GND</text>
<text x="209.3" y="98.1">VOUT</text>
<text x="216" y="98.1">VOUT</text>
<text x="222.5" y="97.2">5</text>
<text x="231.9" y="100">0.1uF</text>
<text x="232.1" y="98.1">C16</text>
<text x="285.6" y="99.4">3</text>
<text x="63" y="106.1">RN3</text>
<text x="63.6" y="107.9">10k</text>
<text x="68.6" y="104.4" transform="rotate(-90 68.6 104.4)">1</text>
<text x="70.4" y="104.4" transform="rotate(-90 70.4 104.4)">2</text>
<text x="72.2" y="104.4" transform="rotate(-90 72.2 104.4)">3</text>
<text x="74" y="104.4" transform="rotate(-90 74 104.4)">4</text>
<text x="120.4" y="105.4">3.3V</text>
<text x="183" y="107.9" transform="rotate(-90 183 107.9)">1</text>
<text x="184.8" y="107.9" transform="rotate(-90 184.8 107.9)">2</text>
<text x="186.6" y="107.9" transform="rotate(-90 186.6 107.9)">3</text>
<text x="188.4" y="107.9" transform="rotate(-90 188.4 107.9)">4</text>
<text x="194.1" y="107">C14</text>
<text x="205.9" y="104.4">3</text>
<text x="209.3" y="105.2">VIN</text>
<text x="217.4" y="105.2">/EN</text>
<text x="222.5" y="104.4">4</text>
<text x="228.4" y="106.8">GND</text>
<text x="34.9" y="112.4">EDID_SDA</text>
<text x="68.6" y="109.5" transform="rotate(-90 68.6 109.5)">8</text>
<text x="70.4" y="109.5" transform="rotate(-90 70.4 109.5)">7</text>
<text x="72.2" y="109.5" transform="rotate(-90 72.2 109.5)">6</text>
<text x="74" y="109.5" transform="rotate(-90 74 109.5)">5</text>
<text x="85" y="111.5">SDA</text>
<text x="85" y="113.3">SCL</text>
<text x="124.2" y="112.9">R10</text>
<text x="177.6" y="111.7">10k</text>
<text x="177.6" y="109.7">RN4</text>
<text x="183" y="113" transform="rotate(-90 183 113)">8</text>
<text x="184.8" y="113" transform="rotate(-90 184.8 113)">7</text>
<text x="186.6" y="113" transform="rotate(-90 186.6 113)">6</text>
<text x="188.4" y="113" transform="rotate(-90 188.4 113)">5</text>
<text x="194.1" y="109">1uF</text>
<text x="208.9" y="110.4">AP22816BKB</text>
<text x="208.9" y="108.6">IC2</text>
<text x="35.1" y="114.2">EDID_SCL</text>
<text x="60.4" y="116.8">3.3V</text>
<text x="65.1" y="118.6" transform="rotate(-90 65.1 118.6)">G</text>
<text x="101.7" y="117.7">/DISP_HPD</text>
<text x="124.2" y="114.7">10k</text>
<text x="167.5" y="116">/PWR_EN</text>
<text x="169" y="119.5">/SD_CD</text>
<text x="198" y="114">GND</text>
<text x="203.4" y="114">GND</text>
<text x="60.5" y="124">S</text>
<text x="69.3" y="124">D</text>
<text x="129" y="124.9">Q3</text>
<text x="136.9" y="120.4">HPD</text>
<text x="167.6" y="124.9">SD_DAT2</text>
<text x="238.1" y="124">1</text>
<text x="241.4" y="124.9">DAT2</text>
<text x="251" y="120.9" transform="rotate(-90 251 120.9)">9</text>
<text x="254.5" y="120.9" transform="rotate(-90 254.5 120.9)">10</text>
<text x="52.9" y="127.6">3.3V</text>
<text x="57.9" y="129.4" transform="rotate(-90 57.9 129.4)">G</text>
<text x="64.6" y="129.7">BSS138</text>
<text x="64.6" y="127.9">Q2</text>
<text x="121.2" y="130.1">GND</text>
<text x="129" y="127">DTC143E</text>
<text x="167.6" y="128.5">SD_DAT3</text>
<text x="238.1" y="127.6">2</text>
<text x="238.1" y="131.1">3</text>
<text x="241.4" y="128.5">CS/DAT3</text>
<text x="251.8" y="128.6" transform="rotate(-90 251.8 128.6)">CDSW2</text>
<text x="255.4" y="128.6" transform="rotate(-90 255.4 128.6)">CDSW1</text>
<text x="258.6" y="126.2">GND</text>
<text x="10.3" y="135.1">4</text>
<text x="53.4" y="134.7">S</text>
<text x="62.1" y="134.7">D</text>
<text x="186.7" y="134.9">RN5</text>
<text x="187.1" y="136.7">10k</text>
<text x="191.9" y="132.9" transform="rotate(-90 191.9 132.9)">1</text>
<text x="193.8" y="132.9" transform="rotate(-90 193.8 132.9)">2</text>
<text x="195.5" y="132.9" transform="rotate(-90 195.5 132.9)">3</text>
<text x="197.3" y="132.9" transform="rotate(-90 197.3 132.9)">4</text>
<text x="238.1" y="134.7">4</text>
<text x="241.4" y="135.6">VDD</text>
<text x="241.4" y="132">DI/CMD</text>
<text x="285.6" y="135.1">4</text>
<text x="60.7" y="140.8">BSS138</text>
<text x="60.7" y="138.6">Q1</text>
<text x="168.7" y="141">SD_CMD</text>
<text x="169" y="142.7">SD_CLK</text>
<text x="191.9" y="138.1" transform="rotate(-90 191.9 138.1)">8</text>
<text x="193.8" y="138.1" transform="rotate(-90 193.8 138.1)">7</text>
<text x="195.5" y="138.1" transform="rotate(-90 195.5 138.1)">6</text>
<text x="197.3" y="138.1" transform="rotate(-90 197.3 138.1)">5</text>
<text x="238.1" y="138.3">5</text>
<text x="238.1" y="141.9">6</text>
<text x="241.4" y="139.2">CLK</text>
<text x="241.4" y="142.7">VSS</text>
<text x="167.6" y="146.3">SD_DAT0</text>
<text x="167.6" y="149.9">SD_DAT1</text>
<text x="238.1" y="149">8</text>
<text x="238.1" y="145.5">7</text>
<text x="241.4" y="149.9">DAT1</text>
<text x="241.4" y="146.3">DO/DAT0</text>
<text x="90.8" y="155.6">10uF/16V</text>
<text x="90.8" y="153.8">C11</text>
<text x="246.3" y="154.6">CN4</text>
<text x="37.9" y="158.8">AUD_R</text>
<text x="69.8" y="156.3">R7</text>
<text x="74" y="156.3">680</text>
<text x="169" y="158.8">ACCESS</text>
<text x="184.2" y="161.9">R12</text>
<text x="235.3" y="156.5">GND</text>
<text x="246.4" y="156.5">DM3AT-SF-PEJ</text>
<text x="38.1" y="162.4">AUD_L</text>
<text x="69.8" y="165.1">R8</text>
<text x="73.8" y="165.1">680</text>
<text x="91.1" y="167.1">10uF/16V</text>
<text x="91.1" y="165.3">C12</text>
<text x="105.4" y="165.7">CN1</text>
<text x="105.6" y="167.4">MJ-8435</text>
<text x="184.2" y="163.5">10k</text>
<text x="193.5" y="163.7">HTG-1608UBG</text>
<text x="193.5" y="162.1">LED1</text>
<text x="206.8" y="167.3">GND</text>
<text x="10.3" y="170.8">5</text>
<text x="55" y="172.8">1k</text>
<text x="55" y="171">R1</text>
<text x="66.1" y="172.6">1k</text>
<text x="66.1" y="171">R2</text>
<text x="73.6" y="172.6">0.01uF</text>
<text x="77.3" y="170.6">C9</text>
<text x="87" y="172.6">0.01uF</text>
<text x="87" y="170.8">C10</text>
<text x="285.6" y="170.8">5</text>
<text x="57.9" y="178.4">GND</text>
<text x="62.1" y="178.4">GND</text>
<text x="79.5" y="178.4">GND GND</text>
<text x="101.5" y="178.4">GND</text>
<text x="27.9" y="197.3">A</text>
<text x="63.6" y="197.3">B</text>
<text x="99.4" y="197.3">C</text>
<text x="135.1" y="197.3">D</text>
<text x="170.8" y="197.3">E</text>
<text x="206.6" y="197.3">F</text>
<text x="242.3" y="197.3">G</text>
<text x="278.1" y="197.3">H</text>
</g>
</svg>
